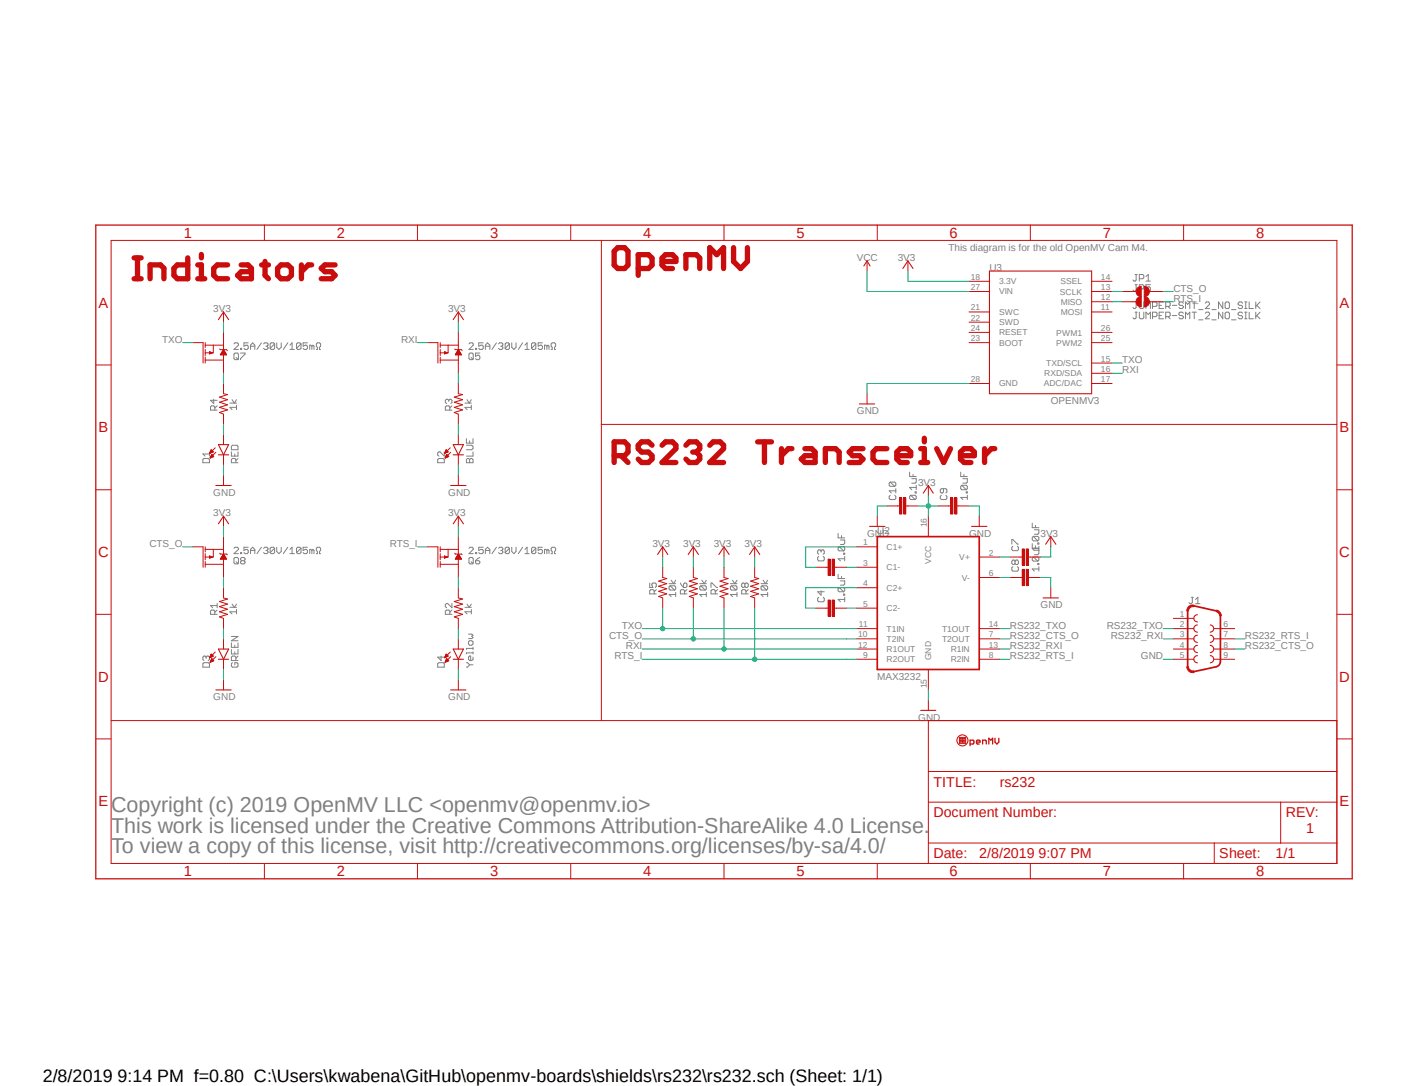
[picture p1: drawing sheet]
<svg xmlns="http://www.w3.org/2000/svg" width="279mm" height="216mm" viewBox="0 0 279 216" stroke-linecap="round" stroke-linejoin="round" font-family="sans-serif">
<path d="M18.8 44.5l250.4 130.5M269.2 44.5l-250.4 130.5" fill="none" stroke="#fff" stroke-width=".2"/>
<g fill="none" stroke="#808080" stroke-width=".2">
<path d="M225.7 56.6h.4M225.7 54.6h.4M225.9 54.6v1.1l-.2 .2-.4-.2M225.9 56.6v1.1l-.2 .2h-.2l-.2-.2M226.6 55.4h.6l.3-.2v-.4l-.3-.2h-.6v1.3M226.6 57.4h.6l.3-.2v-.4l-.3-.2h-.6v1.3M227.9 55.9h.9M227.9 55l.4-.4v1.3M228.8 56.6h-.9v.6l.4-.2 .5 .2v.5l-.2 .2h-.5l-.2-.2M42.5 79.4v.8l-.6-.6h1.3M46.1 79.5l.5 .6 .4-.6M46.5 68.4l.2-.2h.5l.2 .2v.2l-.9 .9h.9"/>
<path d="M46.5 70.4l.2-.2h.5l.2 .2v.9l-.2 .2h-.5l-.2-.2zM46.9 71.1l.5 .4M47.8 69.3h.2v.2h-.2zM47.8 70.2h.9v.2l-.9 .9v.2M49.4 68.2h-.9v.6l.4-.2 .5 .2v.5l-.3 .2h-.4l-.2-.2M49.8 68.8h.9M49.8 69.5v-.9l.4-.4 .5 .4v.9M52 68.2l-.9 1.3M52.4 68.4l.3-.2h.4l.2 .2v.2l-.2 .2M52.9 68.8h.2M53.1 68.8l.2 .2-.2 .5h-.4l-.3-.2M54.6 68.4v.9l-.2 .2h-.5l-.2-.2"/>
<path d="M54.6 68.4l-.2-.2h-.5l-.2 .2v.9M54.6 68.4l-.9 .9M55 68.2v.8l.5 .5 .4-.5v-.8M57.2 68.2l-.9 1.3M57.7 69.5h.8M57.7 68.6l.4-.4v1.3M59.9 68.4v.9l-.3 .2h-.4l-.2-.2M59.9 68.4l-.3-.2h-.4l-.2 .2v.9M59.9 68.4l-.9 .9M61.1 68.2h-.8v.6l.4-.2 .4 .2v.5l-.2 .2h-.4l-.2-.2M62 68.8l-.4-.2v.9M62 68.8v.7"/>
<path d="M62 68.8l.2-.2 .2 .2v.7M62.9 69.5h.2v-.5l-.2-.2v-.4l.2-.2h.4l.3 .2v.4l-.3 .2v.5h.3M89.2 79.6l.3-.2 .4 .2v.4l-.2 .2M89.2 79.6l-.2-.2-.4 .2v.4l.2 .2M89.2 79.6v.2M92.9 79.5l.4 .6 .4-.6M93.3 70.4l.2-.2h.4l.2 .2v.9l-.2 .2h-.4l-.2-.2zM93.3 68.4l.2-.2h.4l.2 .2v.2l-.8 .9h.8M93.7 71.1l.4 .4M94.6 69.3h.2v.2h-.2zM95.4 70.2h-.8v.7l.4-.3h.2l.2 .3v.4l-.2 .2h-.4l-.2-.2M96.1 68.2h-.9v.6l.4-.2h.3l.2 .2v.5l-.2 .2h-.5l-.2-.2"/>
<path d="M96.5 69.5v-.9l.4-.4 .5 .4v.9M96.5 68.8h.9M98.7 68.2l-.9 1.3M99.1 68.4l.3-.2h.4l.2 .2v.2l-.2 .2M99.6 68.8h.2M99.8 68.8l.2 .2-.2 .5h-.4l-.3-.2M101.3 68.4v.9l-.2 .2h-.4l-.2-.2M101.3 68.4l-.2-.2h-.4l-.2 .2v.9M101.3 68.4l-.8 .9M101.8 68.2v.8l.4 .5 .4-.5v-.8M103.9 68.2l-.8 1.3M104.4 69.5h.8"/>
<path d="M104.4 68.6l.4-.4v1.3M106.6 68.4v.9l-.3 .2h-.4l-.2-.2M106.6 68.4l-.3-.2h-.4l-.2 .2v.9M106.6 68.4l-.9 .9M107.9 68.2h-.9v.6l.4-.2 .5 .2v.5l-.2 .2h-.5l-.2-.2M108.8 68.8l-.3-.2h-.2v.9M108.8 68.8v.7M108.8 68.8l.2-.2 .2 .2v.7M109.6 69.5h.2v-.5l-.2-.2v-.4l.2-.2h.5l.2 .2v.4l-.2 .2v.5h.2M225.7 62.1h.4M225.7 60h.4M225.9 62.1v1.1l-.2 .2-.4-.2"/>
<path d="M225.9 60v1.1l-.2 .2-.4-.2M226.6 62.1v1.1l.2 .2h.4l.3-.2v-1.1M226.6 60v1.1l.2 .2h.4l.3-.2v-1.1M227.9 61.3v-1.3l.4 .5 .5-.5v1.3M227.9 63.4v-1.3l.4 .4 .5-.4v1.3M229.2 62.9h.7l.2-.2v-.4l-.2-.2h-.7v1.3M229.2 60.9h.7l.2-.2v-.4l-.2-.3h-.7v1.3M230.5 62.7h.5M230.5 60.7h.5M231.4 62.1h-.9v1.3h.9M231.4 60h-.9v1.3h.9M231.8 62.9h.7l.2-.2v-.4l-.2-.2h-.7v1.3"/>
<path d="M231.8 60.9h.7l.2-.2v-.4l-.2-.3h-.7v1.3M232.2 62.9l.5 .5M232.2 60.9l.5 .4M233.1 62.7h.9M233.1 60.7h.9M235.3 62.3l-.2-.2h-.4l-.3 .2v.2l.3 .2h.4l.2 .2v.3l-.2 .2h-.4l-.3-.2M235.3 60.3l-.2-.3h-.4l-.3 .5 .3 .2h.4l.2 .2v.2l-.2 .2h-.4l-.3-.2M235.8 61.3v-1.3l.4 .5 .4-.5v1.3M235.8 63.4v-1.3l.4 .4 .4-.4v1.3M237.1 62.1h.8M237.1 60h.8M237.5 60v1.3"/>
<path d="M237.5 62.1v1.3M238.4 63.6h.8M238.4 61.6h.8M239.7 62.3l.2-.2h.4l.2 .2v.2l-.8 .9h.8M239.7 60.3l.2-.3h.4l.2 .3v.2l-.8 .8h.8M241 63.6h.9M241 61.6h.9M243.2 60v1.3l-.9-1.3v1.3M243.2 62.1v1.3l-.9-1.3v1.3M243.8 62.1h.5l.2 .2v.9l-.2 .2h-.5l-.2-.2v-.9zM243.8 60h.5l.2 .3v.8l-.2 .2h-.5l-.2-.2v-.8zM244.9 63.6h.9"/>
<path d="M244.9 61.6h.9M247.1 62.3l-.2-.2h-.4l-.3 .2v.2l.3 .2h.4l.2 .2-.2 .5h-.4l-.3-.2M247.1 60.3l-.2-.3h-.4l-.3 .3v.2l.3 .2h.4l.2 .4-.2 .2h-.4l-.3-.2M247.5 63.4h.5M247.5 62.1h.5M247.5 61.3h.5M247.5 60h.5M247.7 60v1.3M247.7 62.1v1.3M248.4 62.1v1.3h.9M248.4 60v1.3h.9M249.7 60v1.3"/>
<path d="M249.7 62.1v1.3M249.9 62.7l.7 .7M249.9 60.7l.7 .6M250.6 62.1l-.9 .8M250.6 60l-.9 .9M40.3 91.4l.3-.3h.8l.3 .3v.6h-1.4zM41.7 89.8v.9M41.7 90.3h-1.4l.5 .4M42.7 81.5v-.6l-.2-.2h-.4l-.2 .2v.6h1.3M43.2 80.7l-.5 .4M45.7 80.1h1.3M46 88.7l.2-.2h.9l.2 .2v.7h-1.3z"/>
<path d="M46 89.8v.9h1.3v-.9M46.7 90.3v.4M46.9 92v-.6l-.2-.3h-.5l-.2 .3v.6h1.3M47 80.6v.8M47 81h-1.3l.4 .4M47.3 91.1l-.4 .5M87 91.4l.3-.3h.8l.2 .3v.6h-1.3zM88.3 89.8v.9l-.8-.9-.5 .2v.5l.3 .2M89.5 81.5v-.6l-.3-.2h-.4l-.2 .2v.6h1.3M89.9 80.7l-.4 .4M92.5 80.1h1.2M92.8 91.4l.2-.3 .4 .3 .4-.3 .3 .3v.6h-1.3z"/>
<path d="M92.8 88.5h1l.3 .2v.5l-.3 .2h-1M92.8 87.2v.9h1.3v-.9M93.4 87.6v.5M93.4 91.4v.6M93.7 80.6v.8M93.7 81h-1.2l.4 .4M94.1 89.8v.9h-1.3M177 98.5l-.2 .2v.4l.2 .2h.9l.2-.2v-.4l-.2-.2M177 95.8l-.2 .3v.4l.2 .2h.9M177 95.8h.9l.2 .3v.4l-.2 .2M177 95.8l.9 .9M178.1 97.2v.8"/>
<path d="M178.1 97.6h-1.3l.4 .4M180.9 93.9v.8h1.3M181.1 98.5l-.2 .2v.4l.2 .2h.9M181.1 98.5h.9l.2 .2v.4l-.2 .2M181.1 98.5l.9 .8M181.3 95.2h.9v.6l-.2 .3h-.7M181.6 94.3v.4M182 97.8h.2v.2h-.2zM182.2 96.5v.9M182.2 96.9h-1.3l.4 .5M187.2 98.5l-.2 .2v.4l.2 .2h.9l.2-.2v-.4l-.2-.2M187.6 97.2v.6l-.2 .2-.4-.2v-.4l.2-.2h.9l.2 .2v.4l-.2 .2"/>
<path d="M191.1 93.9v.8h1.3M191.3 96.5l-.2 .2v.5l.2 .2h.9M191.3 96.5h.9l.2 .2v.5l-.2 .2M191.3 96.5l.9 .9M191.5 95.2h.9v.6l-.2 .3h-.7M191.7 94.3v.4M192.2 97.8h.2v.2h-.2zM192.4 98.9h-1.3l.4 .4M192.4 98.5v.8M43.2 120v.8M46.5 109l.2-.2h.5l.2 .2v.2l-.9 .9h.9M46.5 111l.2-.2h.5l.2 .2v.9l-.2 .2h-.5l-.2-.2z"/>
<path d="M46.9 111.7l.5 .4M47.8 109.9h.2v.2h-.2zM48 111.5l-.2-.2 .2-.5h.5l.2 .2-.2 .5M48 111.5l-.2 .2 .2 .4h.5l.2-.2-.2-.4M48 111.5h.5M49.4 108.8h-.9v.6l.4-.2 .5 .2v.5l-.3 .2h-.4l-.2-.2M49.8 109.4h.9M49.8 110.1v-.9l.4-.4 .5 .4v.9M52 108.8l-.9 1.3M52.4 109l.3-.2h.4l.2 .2-.2 .4M52.9 109.4h.2M53.1 109.4l.2 .2-.2 .5h-.4l-.3-.2"/>
<path d="M54.6 109v.9l-.2 .2h-.5l-.2-.2M54.6 109l-.2-.2h-.5l-.2 .2v.9M54.6 109l-.9 .9M55 108.8v.8l.5 .5 .4-.5v-.8M57.2 108.8l-.9 1.3M57.7 110.1h.8M57.7 109.2l.4-.4v1.3M59.9 109v.9l-.3 .2h-.4l-.2-.2M59.9 109l-.3-.2h-.4l-.2 .2v.9M59.9 109l-.9 .9M61.1 108.8h-.8v.6l.4-.2 .4 .2v.5l-.2 .2h-.4l-.2-.2M62 109.4l-.4-.2v.9"/>
<path d="M62 109.4v.7M62 109.4l.2-.2 .2 .2v.7M62.9 110.1h.2v-.5l-.2-.2v-.4l.2-.2h.4l.3 .2v.4l-.3 .2v.5h.3M89.9 120v.8l-.9-.8-.4 .2v.4l.2 .2M93.3 109l.2-.2h.4l.2 .2v.2l-.8 .9h.8M93.3 111l.2-.2h.4l.2 .2v.9l-.2 .2h-.4l-.2-.2zM93.7 111.7l.4 .4M94.6 109.9h.2v.2h-.2zM94.6 111.5h.6l.2 .4-.2 .2h-.4l-.2-.2zM95.4 110.8l-.8 .7M96.1 108.8h-.9v.6l.4-.2h.3l.2 .2v.5l-.2 .2h-.5l-.2-.2M96.5 110.1v-.9l.4-.4 .5 .4v.9"/>
<path d="M96.5 109.4h.9M98.7 108.8l-.9 1.3M99.1 109l.3-.2h.4l.2 .2-.2 .4M99.6 109.4h.2M99.8 109.4l.2 .2-.2 .5h-.4l-.3-.2M101.3 109l-.2-.2h-.4l-.2 .2v.9M101.3 109v.9l-.2 .2h-.4l-.2-.2M101.3 109l-.8 .9M101.8 108.8v.8l.4 .5 .4-.5v-.8M103.9 108.8l-.8 1.3M104.4 109.2l.4-.4v1.3M104.4 110.1h.8"/>
<path d="M106.6 109l-.3-.2h-.4l-.2 .2v.9M106.6 109v.9l-.3 .2h-.4l-.2-.2M106.6 109l-.9 .9M107.9 108.8h-.9v.6l.4-.2 .5 .2v.5l-.2 .2h-.5l-.2-.2M108.8 109.4l-.3-.2h-.2v.9M108.8 109.4v.7M108.8 109.4l.2-.2 .2 .2v.7M109.6 110.1h.2v-.5l-.2-.2v-.4l.2-.2h.5l.2 .2v.4l-.2 .2v.5h.2M129.2 115.9v.9h.6l-.2-.5 .2-.4h.5l.2 .2v.4l-.2 .3M130.1 118.1v-.7l-.3-.2h-.4l-.2 .2v.7h1.3M130.5 117.2l-.4 .4M133.1 116h1.3"/>
<path d="M133.3 116.5h.9l.2 .2v.4l-.2 .2M133.3 116.5l-.2 .2v.4l.2 .2h.9M133.3 116.5l.9 .8M133.5 115.4l.4 .6 .5-.6M134.4 118.2h-1.3l.4 .4M134.4 117.8v.8M135.3 115.9l.6 .9M136.1 115.9h.3l.2 .2v.4l-.2 .3h-.5v-.7zM136.1 118.1v-.7l-.2-.2h-.4l-.2 .2v.7h1.3M136.6 117.2l-.5 .4M139.1 116h1.4M139.4 116.5l-.3 .2v.4l.3 .2h.9"/>
<path d="M139.4 116.5h.9l.2 .2v.4l-.2 .2M139.4 116.5l.9 .8M139.6 115.4l.4 .6 .5-.6M140.5 118.2h-1.4l.5 .4M140.5 117.8v.8M141.4 116.8v-.9h.2l.9 .9h.2M142.2 118.1v-.7l-.2-.2h-.4l-.2 .2v.7h1.3M142.7 117.2l-.5 .4M145.2 116h1.4M145.5 116.5l-.3 .2v.4l.3 .2h.8M145.5 116.5h.8l.3 .2v.4l-.3 .2M145.5 116.5l.8 .8"/>
<path d="M145.7 115.4l.4 .6 .5-.6M146.6 118.2h-1.4l.5 .4M146.6 117.8v.8M148.1 116.1l-.2-.2-.4 .2v.4l.2 .3h.2l.2-.3M148.1 116.1l.2-.2 .5 .2v.4l-.3 .3h-.2l-.2-.3M148.1 116.1v.4M148.3 118.1v-.7l-.2-.2h-.4l-.2 .2v.7h1.3M148.8 117.2l-.5 .4M151.3 116h1.4M151.6 116.5l-.3 .2v.4l.3 .2h.8M151.6 116.5h.8l.3 .2v.4l-.3 .2M151.6 116.5l.8 .8"/>
<path d="M151.8 115.4l.4 .6 .5-.6M152.7 118.2h-1.4l.5 .4M152.7 117.8v.8M162.8 110.6l-.2 .2v.5l.2 .2h.9l.2-.2v-.5l-.2-.2M162.8 118.7l-.2 .3v.4l.2 .2h.9l.2-.2v-.4l-.2-.3M163.3 117.4v.9l-.7-.7h1.3M163.3 109.6l-.2-.3h-.3l-.2 .3v.4l.2 .2M163.3 109.6l.2-.3h.2l.2 .3v.4l-.2 .2M163.3 109.6v.2M166.7 106v.9h1.3M166.7 114.2v.8h1.3M166.9 108.7h.9l.2 .2v.4l-.2 .2"/>
<path d="M166.9 116.8h.9l.2 .2v.4l-.2 .2M166.9 108.7l-.2 .2v.4l.2 .2h.9M166.9 116.8l-.2 .2v.4l.2 .2h.9M166.9 108.7l.9 .8M166.9 116.8l.9 .8M167.1 107.4h.9v.6l-.2 .2h-.7M167.1 115.5h.9v.6l-.2 .2h-.7M167.3 106.5v.4M167.3 114.6v.4M167.8 110h.2v.2h-.2zM167.8 118.1h.2v.2h-.2zM168 111.1h-1.3l.4 .4"/>
<path d="M168 110.6v.9M168 118.7v.9M168 119.2h-1.3l.4 .4M201.2 108.2v-.9h.2l.9 .9h.2M201.4 108.6l-.2 .2v.5l.2 .2h.9l.2-.2v-.5l-.2-.2M201.4 112.6l-.2 .3v.4l.2 .2h.9l.2-.2v-.4l-.2-.3M201.8 111.6l-.2-.3h-.2l-.2 .3v.4l.2 .2 .4-.2M201.8 111.6l.3-.3h.2l.2 .3v.4l-.2 .2h-.2l-.3-.2M201.8 111.6v.4M205.3 104v.9h1.3M205.3 108.1v.9h1.3M205.5 106.6h.9l.2 .2v.5l-.2 .2"/>
<path d="M205.5 110.7h.9l.2 .2v.4l-.2 .2M205.5 106.6l-.2 .2v.5l.2 .2h.9M205.5 110.7l-.2 .2v.4l.2 .2h.9M205.5 106.6l.9 .9M205.5 110.7l.9 .8M205.7 105.3h.9v.7l-.2 .2h-.7M205.7 109.4h.9M205.9 104.4v.5M205.9 108.5v.5M206.4 107.9h.2v.3h-.2zM206.4 112h.2v.2h-.2zM206.6 109.1h-1.3l.4 .4"/>
<path d="M206.6 108.6v1.4l-.2 .3h-.7M206.6 112.6v.9M206.6 113.1h-1.3l.4 .4M236.9 118.7h.4M237.1 118.7v1.1l-.2 .2-.5-.2M237.7 119.2l.5-.5v1.3M40.3 132l.3-.3h.8l.3 .3v.6h-1.4zM41 130.6l-.2-.2-.5 .2v.5l.3 .2M41 130.6l.2-.2 .5 .2v.5l-.3 .2M41 130.6v.3M42.7 122.1v-.6l-.2-.2h-.4l-.2 .2v.6h1.3M43.2 121.3l-.5 .4"/>
<path d="M43.2 120.4h-1.3l.4 .4M45.7 120.7h1.3M46 127.8v.9h1.3v-.9M46 129.1v.9h1.3v-.9M46 126.5h1.3l-1.3 .9h1.3M46.1 120.1l.5 .6 .4-.6M46.2 131.7l-.2 .3v.4l.2 .2h.9l.2-.2v-.4l-.2-.3h-.4v.5M46.7 128.3v.4M46.7 129.6v.4M46.9 131.3v-.7l-.2-.2h-.5l-.2 .2v.7h1.3M47 121.6h-1.3l.4 .4M47 121.2v.8"/>
<path d="M47.3 130.4l-.4 .5M87 132l.3-.3h.8l.2 .3v.6h-1.3zM87.7 130.4v.9l-.7-.7h1.3M89.5 122.1v-.6l-.3-.2h-.4l-.2 .2v.6h1.3M89.9 121.3l-.4 .4M92.5 120.7h1.2M92.8 131.7h.2l.4 .5M92.9 120.1l.4 .6 .4-.6M93.2 127.6l.2-.2h.4l.3 .2v.4l-.3 .3h-.4l-.2-.3zM93.2 126.1h.6l.3 .2-.3 .2 .3 .2-.3 .3h-.6M93.4 132.2l-.4 .4h-.2M93.4 132.2h.7"/>
<path d="M93.7 121.6h-1.2l.4 .4M93.7 121.2v.8M94.1 128.9h-1.3v.2M94.1 129.8h-1.3v.2M94.1 128.7v.4M94.1 129.6v.4M94.1 130.6v.5l-.3 .2h-.4l-.2-.2v-.5l.4-.2v.9M237.7 120h.9"/>
</g>
<g fill="none" stroke="#c90d0c" stroke-width=".2">
<path d="M22.1 47.8h243.8v123.9h-243.8zM52.6 44.7v3.1M83 44.7v3.1M113.5 44.7v3.1M119.6 47.8v95.5M144 44.7v3.1M172.4 51.9v2M174.5 44.7v3.1M180.6 51.9v2M192.7 58h4.1M192.7 55.9h4.1M204.9 44.7v3.1"/>
<path d="M217.1 58h4M217.1 60h4M217.1 55.9h4M235.4 44.7v3.1M19 72.6h3.1M172.4 78.3v2M192.7 76.2h4.1M192.7 62h4.1M192.7 66.1h4.1M192.7 68.1h4.1M192.7 64.1h4.1M217.1 76.2h4"/>
<path d="M217.1 62h4M217.1 66.1h4M217.1 68.1h4M217.1 72.2h4M217.1 74.2h4M265.9 72.6h3M19 97.4h3.1M119.6 84.4h146.3M265.9 97.4h3M19 122.1h3.1M265.9 122.1h3M19 146.9h3.1"/>
<path d="M22.1 143.3h243.8M184.6 159.5h81.3M184.6 143.3v28.4M184.6 153.4h81.3M190.8 146.6h1.2v1.2h-1.2zM254.7 159.5v8.1M265.9 146.9h3M52.6 171.7v3M83 171.7v3M113.5 171.7v3M144 171.7v3M174.5 171.7v3"/>
<path d="M184.6 167.6h81.3M204.9 171.7v3M235.4 171.7v3M241.5 167.6v4.1"/>
</g>
<g fill="none" stroke="#c90d0c" stroke-width="1.1">
<path d="M26.7 55.4h1.4M26.7 51.3h1.4M27.3 51.3v4.1M29.8 55.4v-2.7h2.1l.7 .6v2.1M37.3 51.3v4.1h-2l-.7-.7v-1.4l.7-.6h2M39.3 55.4h1.4M39.3 52.7h.7v2.7M40 50.6v.7M45.3 52.7h-2.1l-.7 .6v1.4l.7 .7h2.1M48 52.7h1.3l.7 .6v2.1h-2l-.8-.7 .8-.7h2M52 52.7h1.4M52.7 52v2.7l.7 .7"/>
<path d="M55.9 52.7h1.3l.8 .6v1.4l-.8 .7h-1.3l-.7-.7v-1.4zM59.9 52.7v2.7M62 52.7h-.7l-1.4 1.3M66.6 52.7h-2l-.7 .6 .7 .7h1.4l.6 .7-.6 .7h-2.1M122.9 49.2h1.3l.7 .8v2.7l-.7 .7h-1.3l-.8-.7v-2.7zM126.9 53.4h2l.8-.7v-1.4l-.8-.7h-2v4.1M131.7 52h2.7v-.7l-.7-.7h-1.4l-.6 .7v1.4l.6 .7h1.4M136.4 53.4v-2.8h2.1l.6 .7v2.1M141.1 53.4v-4.2l1.4 1.4 1.4-1.4v4.2M145.9 49.2v2.8l1.4 1.4 1.3-1.4v-2.8M122.1 90.6h2.1l.7-.7v-1.4l-.7-.7h-2.1v4.1M123.5 90.6l1.4 1.3"/>
<path d="M129.7 88.5l-.8-.7h-1.3l-.7 .7v.7l.7 .7h1.3l.8 .7v.7l-.8 .6h-1.3l-.7-.6M131.7 88.5l.6-.7h1.4l.7 .7v.7l-2.7 2.7h2.7M136.4 88.5l.7-.7h1.4l.6 .7v.7l-.6 .7M137.8 89.9h.7M138.5 89.9l.6 .7v.7l-.6 .6h-1.4l-.7-.6M141.1 88.5l.7-.7h1.4l.7 .7v.7l-2.8 2.7h2.8M150.7 87.8h2.7M152 87.8v4.1M155.4 89.2v2.7M157.5 89.2h-.7l-1.4 1.4M160.1 89.2h1.3l.7 .7v2h-2l-.8-.6 .8-.7h2M164.1 91.9v-2.7h2.1l.7 .7v2"/>
<path d="M171.6 89.2h-2.1l-.6 .7 .6 .7h1.4l.7 .7-.7 .6h-2M176.4 89.2h-2.1l-.7 .7v1.4l.7 .6h2.1M178.4 90.6h2.7v-.7l-.7-.7h-1.4l-.6 .7v1.4l.6 .6h1.4M183.1 91.9h1.4M183.1 89.2h.7v2.7M183.8 87.1v.7M186.3 89.2l1.4 2.7 1.3-2.7M191 90.6h2.8v-.7l-.7-.7h-1.4l-.7 .7v1.4l.7 .6h1.4M195.8 89.2v2.7M197.8 89.2h-.7l-1.3 1.4"/>
</g>
<path d="M19 44.7h249.9v130h-249.9z" fill="none" stroke="#c90d0c" stroke-width=".25"/>
<path d="M171.8 52.9l.6-1 .6 1M179.5 53.4l1.1-1.5 1 1.5M196.8 53.9h20.3v24.4h-20.3zM170.9 80.3h3" fill="none" stroke="#c90d0c" stroke-width=".21"/>
<path d="M191.1 146.8l.1 .1-.1 .1z" fill-rule="evenodd" fill="#c90d0c"/>
<path d="M191.1 146.8l.1 .1-.1 .1z" fill="none" stroke="#c90d0c" stroke-width=".2"/>
<path d="M191.3 146.8l.2 .1z" fill-rule="evenodd" fill="#c90d0c"/>
<path d="M191.3 146.8l.2 .1z" fill="none" stroke="#c90d0c" stroke-width=".2"/>
<path d="M191.6 146.8l.2 .1z" fill-rule="evenodd" fill="#c90d0c"/>
<path d="M191.6 146.8l.2 .1z" fill="none" stroke="#c90d0c" stroke-width=".2"/>
<path d="M191.7 147.1v.2z" fill-rule="evenodd" fill="#c90d0c"/>
<path d="M191.7 147.1v.2z" fill="none" stroke="#c90d0c" stroke-width=".2"/>
<path d="M191.3 147.2h.2l-.1 .1z" fill-rule="evenodd" fill="#c90d0c"/>
<path d="M191.3 147.2h.2l-.1 .1z" fill="none" stroke="#c90d0c" stroke-width=".2"/>
<circle cx="191.1" cy="147.2" r=".07" fill="#c90d0c"/>
<circle cx="191.1" cy="147.2" r=".07" fill="none" stroke="#c90d0c" stroke-width=".2"/>
<path d="M191 147.5h.2z" fill-rule="evenodd" fill="#c90d0c"/>
<path d="M191 147.5h.2z" fill="none" stroke="#c90d0c" stroke-width=".2"/>
<path d="M191.3 147.5l.1-.1 .1 .2z" fill-rule="evenodd" fill="#c90d0c"/>
<path d="M191.3 147.5l.1-.1 .1 .2z" fill="none" stroke="#c90d0c" stroke-width=".2"/>
<path d="M191.7 147.4l.1 .2h-.2z" fill-rule="evenodd" fill="#c90d0c"/>
<path d="M191.7 147.4l.1 .2h-.2z" fill="none" stroke="#c90d0c" stroke-width=".2"/>
<g fill="none" stroke="#c90d0c" stroke-width=".21">
<path d="M238.1 124.2a.72 .72 0 0 0-.7 .8 .72 .72 0 0 0 .7 .7M238.1 122.2a.72 .72 0 0 0-.7 .7 .72 .72 0 0 0 .7 .8M238.1 126.3a.72 .72 0 0 0-.7 .7 .72 .72 0 0 0 .7 .7M238.1 128.3a.72 .72 0 0 0-.7 .7 .72 .72 0 0 0 .7 .8M238.1 130.3a.72 .72 0 0 0-.7 .8 .72 .72 0 0 0 .7 .7M240.7 124.2a.72 .72 0 0 1 .7 .8 .72 .72 0 0 1-.7 .7M240.7 128.3a.72 .72 0 0 1 .7 .7 .72 .72 0 0 1-.7 .8M240.7 126.3a.72 .72 0 0 1 .7 .7 .72 .72 0 0 1-.7 .7M240.7 130.3a.72 .72 0 0 1 .7 .8 .72 .72 0 0 1-.7 .7"/>
<circle cx="191.4" cy="147.2" r="1.1"/>
</g>
<path d="M192.9 147.9h.6l.2-.2v-.4l-.2-.1h-.6v1.1M194.2 147.5h.7l-.2-.3h-.3l-.2 .1v.4l.2 .2h.3M195.4 147.9v-.7h.6l.1 .1v.6M196.6 147.9v-1.1l.4 .4 .4-.4v1.1M197.9 146.8v.7l.3 .4 .4-.4v-.7" fill="none" stroke="#c90d0c" stroke-width=".25"/>
<path d="M236.4 120.5l.8-.2h.2v.3a.88 .88 0 0 0-1.1 .9h-.3v-.3z" fill-rule="evenodd" fill="#c90d0c"/>
<path d="M236.4 120.5l.8-.2h.2v.3a.88 .88 0 0 0-1.1 .9h-.3v-.3z" fill="none" stroke="#c90d0c" stroke-width=".2"/>
<path d="M237.4 120.4l4.5 1.1" fill="none" stroke="#c90d0c" stroke-width=".34"/>
<path d="M241.9 121.3a1.2 1.2 0 0 1 1 1.1h-.4a.91 .91 0 0 0-.6-.8z" fill-rule="evenodd" fill="#c90d0c"/>
<path d="M241.9 121.3a1.2 1.2 0 0 1 1 1.1h-.4a.91 .91 0 0 0-.6-.8z" fill="none" stroke="#c90d0c" stroke-width=".2"/>
<path d="M236.2 121.5v11M242.7 122.4v9.2a1.06 1.06 0 0 1-.8 .9l-4.5 1" fill="none" stroke="#c90d0c" stroke-width=".34"/>
<path d="M236 132.5h.3a.84 .84 0 0 0 1.1 .9v.3a1.14 1.14 0 0 1-1.4-1.2z" fill-rule="evenodd" fill="#c90d0c"/>
<path d="M233.3 122.9h4.1M233.3 125h4.1M233.3 127h4.1M233.3 129h4.1M233.3 131.1h4.1M236 132.5h.3a.84 .84 0 0 0 1.1 .9v.3a1.14 1.14 0 0 1-1.4-1.2zM241.5 125h4M241.5 127h4M241.5 129h4M241.5 131.1h4" fill="none" stroke="#c90d0c" stroke-width=".2"/>
<path d="M227.5 59a1.02 1.02 0 0 1 1.1 1 1.02 1.02 0 0 1-1.1 1z" fill-rule="evenodd" fill="#c90d0c"/>
<path d="M227.5 59a1.02 1.02 0 0 1 1.1 1 1.02 1.02 0 0 1-1.1 1z" fill="none" stroke="#c90d0c" stroke-width=".2"/>
<path d="M226.1 59.3l.8-.3v2a1.02 1.02 0 0 1-.9-.6 1.02 1.02 0 0 1 .1-1.1z" fill-rule="evenodd" fill="#c90d0c"/>
<g fill="none" stroke="#c90d0c" stroke-width=".2">
<path d="M223.2 60h2.7M226.1 59.3l.8-.3v2a1.02 1.02 0 0 1-.9-.6 1.02 1.02 0 0 1 .1-1.1zM228.6 60h2.7M178.9 99h.4v3.2h-.4zM179.7 99h.4v3.2h-.4zM184.6 96.5v2.1M189.1 99h.4v3.2h-.4zM189.9 99h.4v3.2h-.4zM162.3 112.8h2.4M164.7 111.2h.4v3.2h-.4zM164.7 119.3h.4v3.2h-.4zM165.5 111.2h.4v3.2h-.4z"/>
<path d="M165.5 119.3h.4v3.2h-.4zM165.9 112.8h2.5M170.4 108.7h4.1M170.4 112.8h4.1M170.4 116.8h4.1M174.5 102.6v2M176.5 100.6h2.4M180.1 100.6h2.5M184.6 102.6v4.1M186.6 100.6h2.5M190.3 100.6h2.4M194.7 110.7h4.1"/>
<path d="M194.7 114.8h4.1M194.7 102.6v2M200.8 110.7h2.5M200.8 114.8h2.5M203.3 109.1h.4v3.3h-.4zM203.3 113.2h.4v3.2h-.4zM204.1 109.1h.4v3.3h-.4zM204.1 113.2h.4v3.2h-.4zM204.5 110.7h2.4M204.5 114.8h2.4M209 106.7v2M209 116.8v2.1"/>
<path d="M162.3 120.9h2.4M165.9 120.9h2.5M170.4 120.9h4.1M170.4 125h4.1M170.4 127h4.1M170.4 129h4.1M170.4 131.1h4.1M184.6 133.1v4.1M184.6 139.2v2M194.7 125h4.1M194.7 127h4.1M194.7 129h4.1"/>
<path d="M194.7 131.1h4.1"/>
</g>
<path d="M174.5 106.7h20.2v26.4h-20.2z" fill="none" stroke="#c90d0c" stroke-width=".34"/>
<path d="M179.1 99v3.2M179.9 99v3.2M189.3 99v3.2M190.1 99v3.2M164.9 111.2v3.2M164.9 119.3v3.2M165.7 111.2v3.2M165.7 119.3v3.2M203.5 109.1v3.3M203.5 113.2v3.2M204.3 109.1v3.3M204.3 113.2v3.2" fill="none" stroke="#c90d0c" stroke-width=".42"/>
<path d="M183.6 98l1-1.5 1 1.5M172.9 104.6h3.1M193.2 104.6h3.1M207.4 118.9h3.1M207.9 108.2l1.1-1.5 1 1.5M183.1 141.2h3" fill="none" stroke="#c90d0c" stroke-width=".21"/>
<path d="M227.5 56.9a1.02 1.02 0 0 1 1.1 1.1 1.02 1.02 0 0 1-1.1 1z" fill-rule="evenodd" fill="#c90d0c"/>
<path d="M227.5 56.9a1.02 1.02 0 0 1 1.1 1.1 1.02 1.02 0 0 1-1.1 1z" fill="none" stroke="#c90d0c" stroke-width=".2"/>
<path d="M226.1 57.3l.8-.4v2.1a1.02 1.02 0 0 1-.9-.6 1.02 1.02 0 0 1 .1-1.1z" fill-rule="evenodd" fill="#c90d0c"/>
<g fill="none" stroke="#c90d0c" stroke-width=".2">
<path d="M223.2 58h2.7M226.1 57.3l.8-.4v2.1a1.02 1.02 0 0 1-.9-.6 1.02 1.02 0 0 1 .1-1.1zM228.6 58h2.7M38.4 68.1h2v4.1M40.8 68.6h3.6M40.8 71.6h3.6M40.8 68.1v1M40.8 69.5v1.2M40.8 71v1.2M41.7 70.3h.1M41.7 70.2h.3M41.7 70.2h.5"/>
<path d="M41.7 70.1h.5M41.7 70.1h.3M41.7 70h.1M41.7 69.9l.5 .2-.5 .3zM42.4 68.6v1.5h-1.6M43.7 69.4l.1 .1h1.2l.2 .2M43.9 70.5h1.1M43.9 70.4h1.1M44 70.3h.9M44 70.2h.9M44.1 70.2h.7M44.1 70.1h.7"/>
<path d="M44.1 70.1h.6M44.2 70h.5M44.2 69.9h.5M44.3 69.8h.3M44.4 69.7h.1M44.4 69.6h.1M44.4 62v2.1M44.4 66.1v3.4M44.4 70.6v3.6M44.4 76.2v2.1l.9 .1-1.7 .6 1.7 .5-1.7 .5 1.7 .5-1.7 .5 1.7 .5-1.7 .5 .8 .3v2.1M44.4 69.5l.6 1h-1.2zM85 68.1h2.1v4.1"/>
<path d="M87.5 68.1v1M87.5 69.5v1.2M87.5 71v1.2M87.5 68.6h3.6M87.5 71.6h3.6M88.4 70.3h.1M88.4 70.2h.3M88.4 70.2h.5M88.4 70.1h.5M88.4 70.1h.3M88.4 70h.2M88.4 69.9l.6 .2-.6 .3z"/>
<path d="M89.1 68.6v1.5h-1.6M90.4 69.4l.2 .1h1.2l.1 .2M90.6 70.5h1.1M90.6 70.4h1.1M90.7 70.4h1M90.7 70.3h.9M90.7 70.2h.9M90.8 70.2h.8M90.8 70.1h.7M90.9 70h.5M90.9 69.9h.5M91 69.8h.3"/>
<path d="M91.1 69.7h.2M91.1 69.6h.1M91.1 62v2.1M91.1 66.1v3.4M91.1 70.6v3.6M91.1 76.2v2.1l.9 .1-1.7 .6 1.7 .5-1.7 .5 1.7 .5-1.7 .5 1.7 .5-1.7 .5 .8 .3v2.1M91.1 69.5l.7 1h-1.2zM41.7 90.1h.1M41.7 90h.3M41.8 89.9h.6M41.8 91h.1M41.8 90.9h.2"/>
<path d="M41.9 89.8h.5M41.9 89.7h.4M41.9 90.9h.3M41.9 89.7h.3M41.9 89.6h.3M41.9 90.8h.4M41.9 90.8h.6M42 89.5h.1M42 90.7h.5M42 89.4l.4 .4-.7 .3zM42 90.6h.4M42 90.6h.3"/>
<path d="M42 90.5h.3M42 90.5h.2M42.1 90.4h.1M42.1 90.3l.4 .5-.7 .3zM42.2 89.9l-.4 .1M42.8 89l-1.1 1.1M42.9 89.9l-1.1 1.2M44.4 86.4v2M44.4 90.4v2.1M44.4 94.5v2M88.4 90.1h.1M88.5 90h.1"/>
<path d="M88.5 89.9h.6M88.5 91h.1M88.6 89.8h.5M88.6 90.9h.2M88.6 89.7h.4M88.6 90.9h.3M88.6 90.8h.4M88.6 89.6h.3M88.6 90.8h.6M88.6 90.7h.6M88.7 89.5h.2M88.7 89.5h.1"/>
<path d="M88.7 90.6h.4M88.7 90.5h.3M88.7 89.4l.4 .4-.7 .3zM88.8 90.5h.1M88.8 90.4h.1M88.8 90.3l.4 .5-.7 .3zM88.9 89.9l-.4 .1M89.5 89l-1.1 1.1M89.6 89.9l-1.1 1.2M91.1 86.4v2M91.1 90.4v2.1M91.1 94.5v2"/>
<path d="M38.4 108.7h2v4.1M40.8 109.2h3.6M40.8 112.2h3.6M40.8 108.7v1M40.8 110.1v1.2M40.8 111.6v1.2M41.7 110.9h.1M41.7 110.9h.2M41.7 110.8h.4M41.7 110.7h.4M41.7 110.6h.2M41.7 110.6h.1"/>
<path d="M41.7 110.5l.5 .2-.5 .3zM42.4 109.2v1.5h-1.6M43.7 110l.1 .2h1.2l.2 .1M43.9 111.1h1.1M43.9 111h1.1M44 110.9h.9M44 110.8h.8M44.1 110.7h.7M44.2 110.6h.5M44.2 110.4l.5 .1M44.3 110.4h.3M44.3 110.3h.2"/>
<path d="M44.4 110.3h.1M44.4 102.6v2M44.4 106.7v3.4M44.4 111.2v3.6M44.4 116.8v2.1l.9 .2-1.7 .5 1.7 .5-1.7 .5 1.7 .5-1.7 .5 1.7 .5-1.7 .5 .8 .3v2.1M44.4 110.2l.6 1h-1.2zM85 108.7h2.1v4.1M87.5 108.7v1M87.5 110.1v1.2M87.5 111.6v1.2M87.5 109.2h3.6M87.5 112.2h3.6"/>
<path d="M88.4 110.5l.6 .2-.6 .3zM88.4 110.9h.1M88.4 110.9h.2M88.4 110.8h.4M88.4 110.7h.4M88.4 110.6h.2M88.4 110.6h.1M89.1 109.2v1.5h-1.6M90.4 110l.2 .2h1.2l.1 .1M90.6 111.1h1.1M90.6 111h1.1M90.7 110.9h1"/>
<path d="M90.7 110.9h.9M90.8 110.8h.8M90.8 110.7h.7M90.8 110.6h.6M90.9 110.6h.5M90.9 110.5h.5M91 110.4h.3M91.1 110.3h.2M91.1 110.3h.1M91.1 102.6v2M91.1 106.7v3.4M91.1 111.2v3.6"/>
<path d="M91.1 116.8v2.1l.9 .2-1.7 .5 1.7 .5-1.7 .5 1.7 .5-1.7 .5 1.7 .5-1.7 .5 .8 .3v2.1M91.1 110.2l.7 1h-1.2zM131.8 108.7v2M131.8 112.8v2l.8 .2-1.6 .5 1.6 .5-1.6 .5 1.6 .6-1.6 .5 1.6 .5-1.6 .5 .8 .3v2M137.9 108.7v2M137.9 112.8v2l.8 .2-1.6 .5 1.6 .5-1.6 .5 1.6 .6-1.6 .5 1.6 .5-1.6 .5 .8 .3v2M144 108.7v2M144 112.8v2l.8 .2-1.6 .5 1.6 .5-1.6 .5 1.6 .6-1.6 .5 1.6 .5-1.6 .5 .8 .3v2M150.1 108.7v2M150.1 112.8v2l.8 .2-1.6 .5 1.6 .5-1.6 .5 1.6 .6-1.6 .5 1.6 .5-1.6 .5 .8 .3v2M41.7 130.6h.3M41.8 130.6h.4"/>
<path d="M41.8 131.7h.1M41.8 131.6h.2M41.9 130.3h.4M41.9 131.5h.2M41.9 131.4h.4M41.9 130.7h-.2M41.9 130.3h.3M41.9 131.4h.5M42 130.1l.2 .1M42 131.3h.5M42 130l-.3 .8M42 130l.4 .4-.7 .4"/>
<path d="M42 130h.1M42 131.2h.4M42 131.1h.3M42 131.1h.2M42.1 131h.1M42.1 130.9l.4 .5-.7 .3zM42.4 130.4l-.6 .1M42.8 129.6l-1.1 1.2M42.9 130.6l-1.1 1.1M44.4 127v2M44.4 131.1v2M44.4 135.1v2.1"/>
<path d="M88.5 130.6h.2M88.5 130.6h.4M88.5 131.7h.1M88.6 131.6h.1M88.6 131.5h.3M88.6 130.7h-.2M88.6 130.3h.4M88.6 131.4h.4M88.6 130.3h.3M88.6 130.2h.3M88.6 131.4h.6M88.6 131.3h.6"/>
<path d="M88.7 131.2h.4M88.7 131.1h.3M88.8 131.1h.2M88.8 131h.1M88.8 130.9l.4 .5-.7 .3zM89.1 130.4l-.6 .1M89.1 130.4l-.4-.4-.3 .8M89.1 130.4l-.7 .4M89.5 129.6l-1.1 1.2M89.6 130.6l-1.1 1.1M91.1 127v2M91.1 131.1v2"/>
<path d="M91.1 135.1v2.1"/>
</g>
<g fill="none" stroke="#c90d0c" stroke-width=".21">
<path d="M43.4 63.5l1-1.5 1.1 1.5M90.1 63.5l1-1.5 1.1 1.5M42.9 96.5h3.1M43.4 88.4h2.1l-1.1 2zM43.4 90.4h2.1M89.6 96.5h3.1M90.1 90.4h2.1M90.1 88.4h2.1l-1.1 2zM43.4 104.1l1-1.5 1.1 1.5M90.1 104.1l1-1.5 1.1 1.5M130.8 110.2l1-1.5 1 1.5M136.9 110.2l1-1.5 1 1.5"/>
<path d="M143 110.2l1-1.5 1 1.5M149.1 110.2l1-1.5 1 1.5M42.9 137.2h3.1M43.4 129h2.1l-1.1 2.1zM43.4 131.1h2.1M89.6 137.2h3.1M90.1 131.1h2.1M90.1 129h2.1l-1.1 2.1z"/>
</g>
<g fill="none" stroke="#0dab76" stroke-width=".2">
<path d="M172.4 53.9v4.1h20.3M180.6 53.9v2h12.1M192.7 76.2h-20.3v2.1M44.4 92.5v2M91.1 92.5v2M184.6 98.6v4M176.5 100.6h-2v2M184.6 100.6h2M192.7 100.6h2v2M206.9 114.8h2.1v2M209 108.7v2h-2.1M44.4 133.1v2"/>
<path d="M91.1 133.1v2M184.6 137.2v2M231.3 131.1h2"/>
</g>
<circle cx="184.6" cy="100.6" r=".43" fill="#0dab76"/>
<g fill="none" stroke="#0dab76" stroke-width=".2">
<path d="M44.4 64.1v2M91.1 64.1v2M221.1 72.2h2.1M44.4 104.6v2.1M91.1 104.6v2.1M131.8 110.7v2.1M137.9 110.7v2.1M144 110.7v2.1M150.1 110.7v2.1M168.4 112.8h2M170.4 116.8h-10.2v4.1h2.1M170.4 108.7h-10.2v4.1h2.1"/>
<path d="M182.6 100.6h2M127.7 125h42.7M131.8 120.9v4.1M168.4 120.9h2M198.8 125h2M198.8 127h2M198.8 129h2M198.8 131.1h2M231.3 125h2M231.3 127h2M245.5 127h2.1M245.5 129h2.1"/>
<circle cx="184.6" cy="100.6" r=".43"/>
</g>
<circle cx="131.8" cy="125" r=".43" fill="#0dab76"/>
<g fill="none" stroke="#0dab76" stroke-width=".2">
<path d="M36.3 68.1h2.1M221.1 74.2h2.1M127.7 129h42.7M144 120.9v8.1"/>
<circle cx="131.8" cy="125" r=".43"/>
</g>
<circle cx="144" cy="129" r=".43" fill="#0dab76"/>
<g fill="none" stroke="#0dab76" stroke-width=".2">
<path d="M221.1 58h2.1M231.3 60h2M83 68.1h2M198.8 114.8h2M198.8 110.7h2M127.7 131.1h42.7M150.1 120.9v10.2"/>
<circle cx="144" cy="129" r=".43"/>
</g>
<circle cx="150.1" cy="131.1" r=".43" fill="#0dab76"/>
<g fill="none" stroke="#0dab76" stroke-width=".2">
<path d="M231.3 58h2M83 108.7h2M127.7 127h42.7M137.9 120.9v6.1"/>
<circle cx="150.1" cy="131.1" r=".43"/>
</g>
<circle cx="137.9" cy="127" r=".43" fill="#0dab76"/>
<g fill="none" stroke="#0dab76" stroke-width=".2">
<path d="M221.1 60h2.1M44.4 74.2v2M91.1 74.2v2M44.4 84.4v2M91.1 84.4v2M36.3 108.7h2.1M44.4 114.8v2M91.1 114.8v2M44.4 125v2M91.1 125v2"/>
<circle cx="137.9" cy="127" r=".43"/>
</g>
<g font-size="4.3" fill="#808080">
<text x="22.1" y="161.5">Copyright (c) 2019 OpenMV LLC &lt;openmv@openmv.io&gt;</text>
<text x="22.1" y="165.6">This work is licensed under the Creative Commons Attribution-ShareAlike 4.0 License.</text>
<text x="22.1" y="169.6">To view a copy of this license, visit http://creativecommons.org/licenses/by-sa/4.0/</text>
</g>
<text font-size="3.6" x="8.5" y="215">2/8/2019 9:14 PM f=0.80 C:\Users\kwabena\GitHub\openmv-boards\shields\rs232\rs232.sch (Sheet: 1/1)</text>
<g font-size="2.9" fill="#c90d0c">
<text x="36.5" y="47.3">1</text>
<text x="67" y="47.3">2</text>
<text x="97.5" y="47.3">3</text>
<text x="127.9" y="47.3">4</text>
<text x="158.4" y="47.3">5</text>
<text x="188.8" y="47.3">6</text>
<text x="219.3" y="47.3">7</text>
<text x="249.8" y="47.3">8</text>
<text x="19.6" y="61.2">A</text>
<text x="266.4" y="61.2">A</text>
<text x="19.6" y="86">B</text>
<text x="266.4" y="86">B</text>
<text x="19.5" y="110.7">C</text>
<text x="266.3" y="110.7">C</text>
<text x="19.5" y="135.5">D</text>
<text x="266.3" y="135.5">D</text>
<text x="19.6" y="160.3">E</text>
<text x="266.4" y="160.3">E</text>
<text x="36.5" y="174.2">1</text>
<text x="67" y="174.2">2</text>
<text x="97.5" y="174.2">3</text>
<text x="127.9" y="174.2">4</text>
<text x="158.4" y="174.2">5</text>
<text x="188.8" y="174.2">6</text>
<text x="219.3" y="174.2">7</text>
<text x="249.8" y="174.2">8</text>
</g>
<g font-size="2.8" fill="#c90d0c">
<text x="185.6" y="156.4">TITLE:</text>
<text x="198.8" y="156.4">rs232</text>
<text x="185.6" y="162.5">Document Number:</text>
<text x="255.7" y="162.5">REV:</text>
<text x="259.8" y="165.6">1</text>
<text x="185.6" y="170.6">Date:</text>
<text x="194.7" y="170.6">2/8/2019 9:07 PM</text>
<text x="242.5" y="170.6">Sheet:</text>
<text x="253.7" y="170.6">1/1</text>
</g>
<g font-size="2" fill="#808080">
<text x="170.4" y="51.9">VCC</text>
<text x="178.5" y="51.9">3V3</text>
<text x="188.6" y="49.8">This diagram is for the old OpenMV Cam M4.</text>
<text x="196.8" y="53.9">U3</text>
<text x="233.3" y="60">RTS_I</text>
<text x="233.3" y="58">CTS_O</text>
<text x="42.4" y="62">3V3</text>
<text x="89.1" y="62">3V3</text>
<text x="32.3" y="68.1">TXO</text>
<text x="79.8" y="68.1">RXI</text>
<text x="223.2" y="72.2">TXO</text>
<text x="223.2" y="74.2">RXI</text>
<text x="170.4" y="82.3">GND</text>
<text x="209" y="80.3">OPENMV3</text>
<text x="42.4" y="98.6">GND</text>
<text x="89.1" y="98.6">GND</text>
<text x="182.6" y="96.5">3V3</text>
<text x="42.4" y="102.6">3V3</text>
<text x="89.1" y="102.6">3V3</text>
<text x="172.4" y="106.7">GND</text>
<text x="174.5" y="106.2">U2</text>
<text x="192.7" y="106.7">GND</text>
<text x="206.9" y="106.7">3V3</text>
<text x="29.7" y="108.7">CTS_O</text>
<text x="77.5" y="108.7">RTS_I</text>
<text x="129.8" y="108.7">3V3</text>
<text x="135.8" y="108.7">3V3</text>
<text x="141.9" y="108.7">3V3</text>
<text x="148" y="108.7">3V3</text>
<text x="123.7" y="125">TXO</text>
<text x="200.8" y="125">RS232_TXO</text>
<text x="206.9" y="120.9">GND</text>
<text x="220.1" y="125">RS232_TXO</text>
<text x="121.1" y="127">CTS_O</text>
<text x="122.2" y="131.1">RTS_I</text>
<text x="124.5" y="129">RXI</text>
<text x="200.8" y="129">RS232_RXI</text>
<text x="200.8" y="131.1">RS232_RTS_I</text>
<text x="200.8" y="127">RS232_CTS_O</text>
<text x="220.9" y="127">RS232_RXI</text>
<text x="226.9" y="131.1">GND</text>
<text x="247.6" y="127">RS232_RTS_I</text>
<text x="247.6" y="129">RS232_CTS_O</text>
<text x="174.5" y="135.1">MAX3232</text>
<text x="42.4" y="139.2">GND</text>
<text x="89.1" y="139.2">GND</text>
<text x="182.6" y="143.3">GND</text>
</g>
<g font-size="1.7" fill="#808080">
<text x="193" y="57.7">27</text>
<text x="193" y="55.6">18</text>
<text x="198.7" y="58.5">VIN</text>
<text x="198.7" y="56.5">3.3V</text>
<text x="210.8" y="58.6">SCLK</text>
<text x="210.9" y="56.6">SSEL</text>
<text x="218.9" y="59.7">12</text>
<text x="218.9" y="57.7">13</text>
<text x="218.9" y="55.6">14</text>
<text x="193" y="61.7">21</text>
<text x="193" y="63.8">22</text>
<text x="193" y="65.8">24</text>
<text x="198.7" y="62.6">SWC</text>
<text x="198.7" y="64.6">SWD</text>
<text x="210.9" y="60.6">MISO</text>
<text x="210.9" y="62.7">MOSI</text>
<text x="218.9" y="61.7">11</text>
<text x="218.9" y="65.8">26</text>
<text x="193" y="67.8">23</text>
<text x="198.7" y="66.7">RESET</text>
<text x="198.7" y="68.7">BOOT</text>
<text x="210.1" y="66.7">PWM1</text>
<text x="210.1" y="68.7">PWM2</text>
<text x="218.9" y="67.8">25</text>
<text x="218.9" y="71.9">15</text>
<text x="193" y="75.9">28</text>
<text x="198.7" y="76.8">GND</text>
<text x="207.6" y="76.8">ADC/DAC</text>
<text x="207.6" y="74.8">RXD/SDA</text>
<text x="208.1" y="72.8">TXD/SCL</text>
<text x="218.9" y="73.9">16</text>
<text x="218.9" y="75.9">17</text>
<text x="184.3" y="104.8" transform="rotate(-90 184.3 104.8)">16</text>
<text x="171.6" y="108.4">1</text>
<text x="171.6" y="112.5">3</text>
<text x="176.3" y="109.3">C1+</text>
<text x="176.3" y="113.4">C1-</text>
<text x="185.2" y="112.1" transform="rotate(-90 185.2 112.1)">VCC</text>
<text x="190.8" y="111.4">V+</text>
<text x="196.6" y="110.4">2</text>
<text x="171.6" y="116.5">4</text>
<text x="176.3" y="117.4">C2+</text>
<text x="191.3" y="115.4">V-</text>
<text x="196.6" y="114.5">6</text>
<text x="170.8" y="124.7">11</text>
<text x="171.6" y="120.6">5</text>
<text x="176.3" y="121.5">C2-</text>
<text x="176.3" y="125.6">T1IN</text>
<text x="187.4" y="125.6">T1OUT</text>
<text x="196.6" y="124.7">14</text>
<text x="234.6" y="122.6">1</text>
<text x="234.6" y="124.7">2</text>
<text x="243.3" y="124.7">6</text>
<text x="170.7" y="126.7">10</text>
<text x="170.7" y="128.7">12</text>
<text x="171.6" y="130.8">9</text>
<text x="176.3" y="127.6">T2IN</text>
<text x="176.3" y="129.6">R1OUT</text>
<text x="176.3" y="131.7">R2OUT</text>
<text x="185.2" y="131.2" transform="rotate(-90 185.2 131.2)">GND</text>
<text x="187.4" y="127.6">T2OUT</text>
<text x="189.1" y="129.6">R1IN</text>
<text x="189.1" y="131.7">R2IN</text>
<text x="196.6" y="126.7">7</text>
<text x="196.6" y="128.7">13</text>
<text x="196.6" y="130.8">8</text>
<text x="234.6" y="126.7">3</text>
<text x="234.6" y="128.7">4</text>
<text x="234.6" y="130.8">5</text>
<text x="243.3" y="126.7">7</text>
<text x="243.3" y="128.7">8</text>
<text x="243.3" y="130.8">9</text>
<text x="184.3" y="136.8" transform="rotate(-90 184.3 136.8)">15</text>
</g>
</svg>
